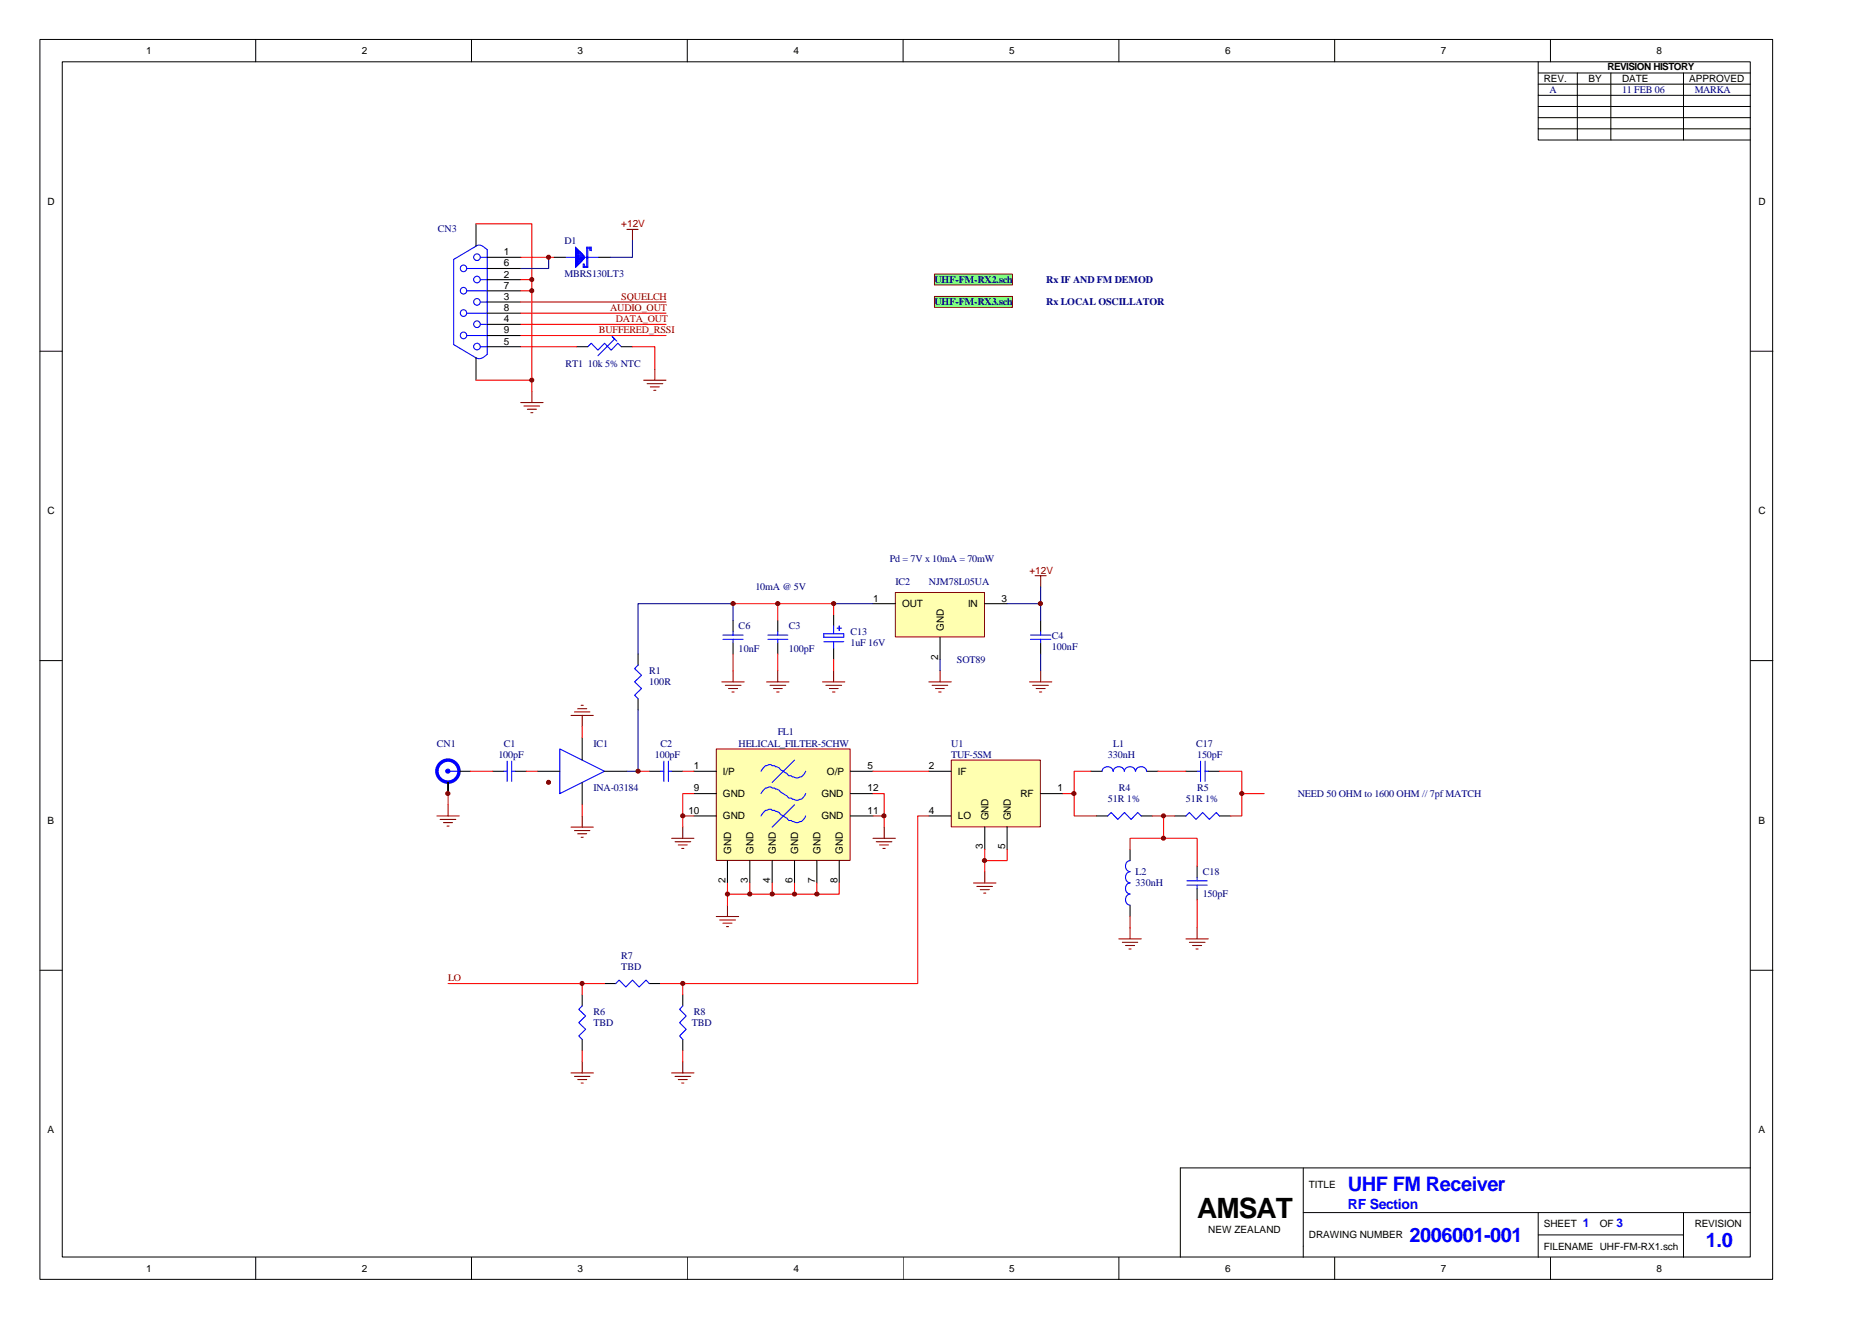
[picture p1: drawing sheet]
<svg xmlns="http://www.w3.org/2000/svg" width="297mm" height="210mm" viewBox="0 0 297 210" stroke-linecap="round" stroke-linejoin="round" font-family="sans-serif">
<g fill="none" stroke="#000" stroke-width=".16">
<path d="M6.3 6.3h275.7v197.3h-275.7zM9.9 9.8h268.6v190.2h-268.6zM40.7 6.3v3.5M75 6.3v3.5M109.3 6.3v3.5M143.7 6.3v3.5M178 6.3v3.5M212.3 6.3v3.5M244.7 9.8v5.4h33.8M244.7 15.2v3.5h33.8M244.7 18.7v1.8h33.8M244.7 11.6h33.8"/>
<path d="M244.7 16.9h33.8M246.7 6.3v3.5M251 11.6v10.7M256.3 11.6v10.7M267.8 11.6v10.7M244.7 20.5v1.8h33.8M6.3 55.9h3.6M278.5 55.9h3.6M6.3 105.1h3.6M278.5 105.1h3.6M6.3 154.4h3.6M278.5 154.4h3.6"/>
<path d="M207.3 193h71.2M207.3 185.9v14.2M244.7 193v7.1M244.7 196.5h23.1M267.8 193v7.1M278.5 185.9h-90.7v14.2M40.7 200.1v3.5M75 200.1v3.5M109.3 200.1v3.5M143.7 200.1v3.5M178 200.1v3.5M212.3 200.1v3.5"/>
<path d="M246.7 200.1v3.5"/>
</g>
<g fill="none" stroke="#000" stroke-width=".17">
<path d="M244.7 13.4h33.8M92.6 117.4v3.6M101.5 104.1v1.7M101.5 111.2v1.8M71.3 124.5v1.8M73.1 122.7h1.7M78.4 122.7h1.8M82 122.7h1.7M85.5 122.7h3.6M92.6 124.5v3.6M96.2 122.7h3.5M103.3 122.7h1.8"/>
<path d="M106.8 122.7h1.8"/>
</g>
<circle cx="71.3" cy="122.7" r="1.75" fill="none" stroke="#00f" stroke-width=".55"/>
<path d="M89.1 119.2l7.1 3.5-7.1 3.6zM101.5 105.8l-.5 .6 1.1 1.1-1.1 1 1.1 1.1-1.1 1 .5 .6M71.3 122.7h1.8M80.2 122.7h.5M80.7 121.1v3.2M81.4 122.7h.6M81.4 121.1v3.2M105.1 122.7h.5M105.6 121.1v3.2M106.3 122.7h.5M106.3 121.1v3.2" fill="none" stroke="#00f" stroke-width=".17"/>
<circle cx="71.3" cy="122.7" r=".33" fill="#00f" stroke="#00f" stroke-width=".17"/>
<path d="M92.6 115.6v1.8M71.3 126.3v1.8M74.8 122.7h3.6M83.7 122.7h1.8M92.6 128.1v1.8M101.5 122.7h1.8" fill="none" stroke="#f00" stroke-width=".17"/>
<g fill="none" stroke="#800000" stroke-width=".17">
<path d="M90.8 113.8h3.6M91.4 113.3h2.5M91.9 112.8h1.4M92.5 112.2h.3M92.6 113.8v1.8M69.5 129.9h3.6M70 130.4h2.5M70.6 130.9h1.4M71.1 131.5h.4M71.3 128.1v1.8M90.8 131.6h3.6M91.4 132.2h2.5"/>
<path d="M91.9 132.7h1.4M92.5 133.2h.3M92.6 129.9v1.7"/>
</g>
<circle cx="87.3" cy="124.5" r=".32" fill="#800000" stroke="#800000" stroke-width=".16"/>
<path d="M114 119.2h21.3v17.7h-21.3z" fill="#ffffb0"/>
<path d="M114 119.2h21.3v17.7h-21.3z" fill="none" stroke="#800000" stroke-width=".16"/>
<path d="M121.1 126.3a1.49 1.49 0 0 1 1.6-1.1l.2 .2h.3l.2 .2a1.01 1.01 0 0 1 .9 .5l.9 .5 .3 .4h.4a1.33 1.33 0 0 0 1.9-.2l.4-.5M121.1 122.7a1.49 1.49 0 0 1 1.6-1l.2 .1h.3l.2 .2a1.01 1.01 0 0 1 .9 .6l.9 .5 .3 .4h.4a1.33 1.33 0 0 0 1.9-.2l.4-.6M121.1 129.9a1.49 1.49 0 0 1 1.6-1.1l.2 .2h.3l.2 .1a1.01 1.01 0 0 1 .9 .6l.9 .5 .3 .4h.4a1.33 1.33 0 0 0 1.9-.2l.4-.5M126.4 121l-3.5 3.5M126.4 128.1l-3.5 3.5" fill="none" stroke="#00f" stroke-width=".17"/>
<path d="M110.4 122.7h3.6M110.4 126.3h3.6M110.4 129.9h3.6M115.7 137v3.5M119.3 137v3.5M122.9 137v3.5M126.4 137v3.5M130 137v3.5M133.5 137v3.5M135.3 122.7h3.6M135.3 126.3h3.6M135.3 129.9h3.6" fill="none" stroke="#000" stroke-width=".17"/>
<g fill="none" stroke="#800000" stroke-width=".17">
<path d="M106.8 133.4h3.6M107.4 134h2.5M107.9 134.5h1.4M108.5 135h.3M108.6 131.6v1.8M138.9 133.4h3.6M139.4 134h2.5M140 134.5h1.4M140.5 135h.3M140.7 131.6v1.8M114 145.9h3.5M114.5 146.4h2.5"/>
<path d="M115 146.9h1.5M115.6 147.5h.3M115.7 144.1v1.8"/>
</g>
<path d="M108.6 122.7h1.8M108.6 129.9h1.8M110.4 126.3h-1.8v5.3M138.9 126.3h1.8v5.3M138.9 129.9h1.8M115.7 140.5v3.6M119.3 140.5v1.8M122.9 140.5v1.8M126.4 140.5v1.8M130 140.5v1.8M133.5 140.5v1.8h-17.8" fill="none" stroke="#f00" stroke-width=".17"/>
<path d="M151.4 121h14.1v10.6h-14.1z" fill="#ffffb0"/>
<path d="M151.3 121h14.2v10.6h-14.2z" fill="none" stroke="#800000" stroke-width=".16"/>
<g fill="none" stroke="#000" stroke-width=".17">
<path d="M116.6 98.7v1.8M123.7 98.7v1.8M132.6 97.8v1.8M116.6 102.3v1.8M123.7 102.3v1.8M132.6 103.2v1.8M147.8 122.7h3.5M147.8 129.9h3.5M156.7 131.6v3.6M160.2 131.6v3.6M165.6 126.3h3.5M173.6 122.7h1.7"/>
<path d="M174.5 129.9h1.7M179.8 135.2v1.8M181.6 129.9h1.7M182.5 122.7h1.7M186.9 129.9h1.8M188.7 122.7h1.8M190.5 137.9v1.7M192.2 122.7h1.8M194 129.9h1.8M92.6 158.3v1.8M96.2 156.5h1.8M103.3 156.5h1.8"/>
<path d="M108.6 158.3v1.8M179.8 144.1v1.8M190.5 141.4v1.8M92.6 165.4v1.8M108.6 165.4v1.8"/>
</g>
<g fill="none" stroke="#800000" stroke-width=".17">
<path d="M114.9 108.5h3.5M115.4 109.1h2.5M115.9 109.6h1.4M116.5 110.1h.3M116.6 106.7v1.8M122 108.5h3.5M122.5 109.1h2.5M123.1 109.6h1.4M123.6 110.1h.4M123.7 106.7v1.8M130.9 108.5h3.5M131.4 109.1h2.5"/>
<path d="M132 109.6h1.3M132.5 110.1h.3M132.6 106.7v1.8M156.7 138.7v1.8M154.9 140.5h3.6M155.4 141.1h2.5M156 141.6h1.4M156.5 142.1h.3M178 149.4h3.6M178.6 150h2.4M179.1 150.5h1.4M179.6 151h.4"/>
<path d="M179.8 147.6v1.8M188.7 149.4h3.5M189.2 150h2.5M189.7 150.5h1.5M190.3 151h.3M190.5 147.6v1.8M90.8 170.7h3.6M91.4 171.3h2.5M91.9 171.8h1.4M92.5 172.4h.3M92.6 169v1.7M106.8 170.7h3.6"/>
<path d="M107.4 171.3h2.5M107.9 171.8h1.4M108.5 172.4h.3M108.6 169v1.7"/>
</g>
<g fill="none" stroke="#00f" stroke-width=".17">
<path d="M132.6 99.6v1.3M133.2 100h.7M133.5 99.6v.7M115 101.7h3.2M115 101.1h3.2M116.6 100.5v.6M116.6 101.7v.6M122.2 101.7h3.1M122.2 101.1h3.1M123.7 100.5v.6M123.7 101.7v.6M131.1 100.9h3.1v.5h-3.1z"/>
<path d="M131.1 102.1h3.1M132.6 102.1v1.1M175.3 122.7a.88 .88 0 0 1 .9-.7 .88 .88 0 0 1 .9 .7M176.2 129.9l.6-.6 1 1.1 1.1-1.1 1.1 1.1 1-1.1 .6 .6M177.1 122.7a.88 .88 0 0 1 .9-.7 .88 .88 0 0 1 .9 .7M178.9 122.7a.88 .88 0 0 1 .9-.7 .88 .88 0 0 1 .8 .7M179.8 138.7a.88 .88 0 0 0-.7 .9 .88 .88 0 0 0 .7 .9M179.8 137a.88 .88 0 0 0-.7 .8 .88 .88 0 0 0 .7 .9M180.7 122.7a.88 .88 0 0 1 .8-.7 .88 .88 0 0 1 .9 .7M188.7 129.9l.5-.6 1.1 1.1 1-1.1 1.1 1.1 1.1-1.1 .5 .6M190.5 122.7h.5M190.5 139.6v.6"/>
<path d="M191 121.1v3.2M191.7 122.7h.5M191.7 121.1v3.2M98 156.5l.5-.5 1.1 1.1 1-1.1 1.1 1.1 1.1-1.1 .5 .5M179.8 142.3a.88 .88 0 0 0-.7 .9 .88 .88 0 0 0 .7 .8M179.8 140.5a.88 .88 0 0 0-.7 .9 .88 .88 0 0 0 .7 .9M188.8 140.9h3.3M188.8 140.2h3.3M190.5 140.9v.5M92.6 160.1l-.5 .5 1.1 1.1-1.1 1 1.1 1.1-1.1 1.1 .5 .5M108.6 160.1l-.5 .5 1.1 1.1-1.1 1 1.1 1.1-1.1 1.1 .5 .5"/>
</g>
<g fill="none" stroke="#f00" stroke-width=".17">
<path d="M116.6 96.1h16v1.7M123.7 96.1v2.6M116.6 104.1v2.6M123.7 104.1v2.6M132.6 105v1.7M173.6 122.7h-2.7v7.2h3.6M179.8 135.2v-1.8h10.7v4.5M183.3 129.9h3.6M184.2 122.7h4.5M185.1 129.9v3.5M194 122.7h3.6v7.2h-1.8M197.6 126.3h3.5"/>
<path d="M71.3 156.5h21.3M96.2 156.5h-3.6v1.8M105.1 156.5h3.5v1.8M179.8 145.9v1.7M190.5 143.2v4.4M92.6 167.2v1.8M108.6 167.2v1.8"/>
</g>
<path d="M148.7 43.7h12.4v1.7h-12.4z" fill="#80ff80"/>
<path d="M148.7 43.6h12.4v1.8h-12.4z" fill="none" stroke="#800000" stroke-width=".16"/>
<path d="M148.7 47.2h12.4v1.7h-12.4z" fill="#80ff80"/>
<path d="M148.7 47.2h12.4v1.7h-12.4z" fill="none" stroke="#800000" stroke-width=".16"/>
<path d="M82.8 44.5h1.8v17.8M82.8 51.6h23.2M82.8 48.1h23.2M82.8 55.2h8.9M82.8 46.3h1.8M82.8 41h5.4M100.6 55.2h3.6v3.5M138.9 122.7h8.9M147.8 129.9h-1.8v26.6h-37.4M156.7 135.2v3.5M160.2 135.2v1.8h-3.5M169.1 126.3h1.8" fill="none" stroke="#f00" stroke-width=".17"/>
<g fill="none" stroke="#00f" stroke-width=".17">
<path d="M75.7 39.2l.5-.2 .6 .2M75.7 39.2l-3.5 2.1v13.5l3.5 2.2M76.8 39.2l.7 .5v16.7l-.7 .6M74.3 53.4h3.2M74.3 49.8h3.2M74.3 46.3h3.2M74.3 42.7h3.2M75.7 56.9l.5 .2 .6-.2M76.5 55.2h1M76.5 51.6h1M76.5 48.1h1M76.5 44.5h1"/>
<path d="M76.5 41h1M93.5 55.2l.6-.6 1 1.1 1.1-1.1 1 1.1 1.1-1.1 .5 .6M98.1 54.3l-.7-.7 .4 .3-2.7 2.7M164 101.7h3.2M164 101.1h3.2M165.6 100.5v.6M165.6 101.7v.6"/>
<circle cx="73.7" cy="46.3" r=".52"/>
<circle cx="73.7" cy="42.7" r=".52"/>
<circle cx="73.7" cy="49.8" r=".52"/>
<circle cx="73.7" cy="53.4" r=".52"/>
<circle cx="75.9" cy="51.6" r=".52"/>
<circle cx="75.9" cy="55.2" r=".52"/>
<circle cx="75.9" cy="44.5" r=".52"/>
<circle cx="75.9" cy="40.9" r=".52"/>
<circle cx="75.9" cy="48" r=".52"/>
</g>
<g fill="none" stroke="#000" stroke-width=".17">
<path d="M75.7 35.6v3.6M75.7 57v3.5M77.5 41h5.3M77.5 42.7h5.3M77.5 44.5h5.3M77.5 46.3h5.3M77.5 48.1h5.3M77.5 49.8h5.3M77.5 51.6h5.3M77.5 53.4h5.3M77.5 55.2h5.3M91.7 55.2h1.8"/>
<path d="M98.8 55.2h1.8M165.6 98.7v1.8M165.6 102.3v1.8"/>
</g>
<g fill="none" stroke="#800000" stroke-width=".17">
<path d="M99.7 36.5h1.8M100.6 36.5v1.8M104.2 58.7v1.8M82.8 64.1h3.6M83.4 64.6h2.5M83.9 65.1h1.4M84.5 65.7h.3M84.6 62.3v1.8M102.4 60.5h3.6M103 61.1h2.5M103.5 61.6h1.4M104 62.1h.4"/>
<path d="M147.8 108.5h3.5M148.3 109.1h2.5M148.8 109.6h1.4M149.4 110.1h.3M149.6 106.7v1.8"/>
</g>
<path d="M142.5 94.3h14.1v7.1h-14.1z" fill="#ffffb0"/>
<path d="M142.5 94.3h14.1v7.1h-14.1z" fill="none" stroke="#800000" stroke-width=".16"/>
<path d="M88.2 41h1.8M95.3 41h1.8M138.9 96.1h3.6M156.7 96.1h3.5M149.6 101.4v3.6" fill="none" stroke="#000" stroke-width=".17"/>
<path d="M75.7 35.6h8.9v8.9M82.8 49.8h23.2M82.8 53.4h23.2M75.7 60.5h8.9" fill="none" stroke="#f00" stroke-width=".17"/>
<path d="M164.7 91.6h1.8M165.6 91.6v1.8M163.8 108.5h3.5M164.3 109.1h2.5M164.8 109.6h1.5M165.4 110.1h.3M165.6 106.7v1.8" fill="none" stroke="#800000" stroke-width=".17"/>
<path d="M100.6 38.3v2.7h-3.5M87.3 41v1.7h-4.5M116.6 98.7v-2.6h-15.1v8M132.6 96.1h6.3M160.2 96.1h5.4M165.6 93.4v5.3M101.5 113v9.7h-1.8M149.6 105v1.7M165.6 104.1v2.6" fill="none" stroke="#000080" stroke-width=".17"/>
<g fill="none" stroke="#00f" stroke-width=".17">
<path d="M91.6 39.9h.5v2.1h-.5M91.6 39.7h.3v2.5h-.3M91.7 39.5v2.9M93.3 39.5h.8M93.5 39.3v3.3h-.7v-.6l.2 .2M93.9 39.7l.2 .2v-.6h-.8v3.3M93.9 39.3v.6M90 41h5.3M91.6 41.1h1.4M91.6 40.8h1.4M91.6 40.6h1.2v.7h-1.2M91.6 40.4h1v1.1h-1"/>
<path d="M91.6 40.2h.9v1.5h-.9M91.6 40.1h.7v1.7h-.7M92.8 42.4h.7M93 40.8l-1.4-1.5v3.3l1.4-1.5M93 40.8v.3M93 42v.6M93.3 41.1h.2M93.3 40.8h.2"/>
</g>
<g fill="#800000" stroke="#800000" stroke-width=".16">
<circle cx="71.3" cy="126.3" r=".33"/>
<circle cx="101.5" cy="122.7" r=".33"/>
<circle cx="108.6" cy="129.8" r=".33"/>
<circle cx="115.8" cy="142.3" r=".33"/>
<circle cx="119.3" cy="142.3" r=".33"/>
<circle cx="122.9" cy="142.3" r=".33"/>
<circle cx="126.4" cy="142.3" r=".33"/>
<circle cx="130" cy="142.3" r=".33"/>
<circle cx="140.6" cy="129.8" r=".33"/>
<circle cx="92.6" cy="156.5" r=".32"/>
<circle cx="108.6" cy="156.5" r=".33"/>
<circle cx="185.1" cy="129.8" r=".32"/>
<circle cx="185.1" cy="133.4" r=".32"/>
<circle cx="197.6" cy="126.3" r=".33"/>
<circle cx="132.6" cy="96" r=".33"/>
<circle cx="116.6" cy="96" r=".33"/>
<circle cx="123.8" cy="96" r=".33"/>
<circle cx="156.6" cy="136.9" r=".33"/>
<circle cx="170.9" cy="126.3" r=".33"/>
<circle cx="165.5" cy="96" r=".33"/>
<circle cx="84.6" cy="44.5" r=".32"/>
<circle cx="84.6" cy="46.3" r=".32"/>
<circle cx="84.6" cy="60.5" r=".32"/>
<circle cx="87.3" cy="40.9" r=".32"/>
</g>
<text font-size="4.5" x="190.5" y="193.8">AMSAT</text>
<g font-size="3.2" fill="#00f">
<text x="214.5" y="189.6">UHF FM Receiver</text>
<text x="224.2" y="197.6">2006001-001</text>
<text x="271.4" y="198.5">1.0</text>
</g>
<text font-size="2.2" fill="#00f" x="214.5" y="192.5">RF Section</text>
<g font-size="1.9" fill="#00f">
<text x="251.8" y="195.3">1</text>
<text x="257.2" y="195.3">3</text>
</g>
<g font-size="1.6">
<text x="23.2" y="8.6">1</text>
<text x="57.6" y="8.6">2</text>
<text x="91.9" y="8.6">3</text>
<text x="126.2" y="8.6">4</text>
<text x="160.6" y="8.6">5</text>
<text x="194.9" y="8.6">6</text>
<text x="229.2" y="8.6">7</text>
<text x="255.7" y="11.2">REVISION HISTORY</text>
<text x="263.6" y="8.6">8</text>
<text x="245.6" y="13.1">REV.</text>
<text x="252.7" y="13.1">BY</text>
<text x="258.1" y="13.1">DATE</text>
<text x="268.7" y="13.1">APPROVED</text>
<text x="7.6" y="32.6">D</text>
<text x="279.8" y="32.6">D</text>
<text x="80.2" y="40.6">1</text>
<text x="80.2" y="42.4">6</text>
<text x="80.2" y="44.2">2</text>
<text x="80.2" y="45.9">7</text>
<text x="80.2" y="47.7">3</text>
<text x="80.2" y="49.5">8</text>
<text x="80.2" y="51.3">4</text>
<text x="80.2" y="53.1">9</text>
<text x="80.2" y="54.8">5</text>
<text x="7.6" y="81.8">C</text>
<text x="279.8" y="81.8">C</text>
<text x="138.9" y="95.7">1</text>
<text x="159.3" y="95.7">3</text>
<text x="143.5" y="96.6">OUT</text>
<text x="150.2" y="100.3" transform="rotate(-90 150.2 100.3)">GND</text>
<text x="154" y="96.6">IN</text>
<text x="149.3" y="105" transform="rotate(-90 149.3 105)">2</text>
<text x="110.4" y="122.4">1</text>
<text x="110.4" y="126">9</text>
<text x="115" y="123.3">I/P</text>
<text x="131.6" y="123.3">O/P</text>
<text x="138" y="122.4">5</text>
<text x="138" y="126">12</text>
<text x="147.8" y="122.4">2</text>
<text x="152.4" y="123.3">IF</text>
<text x="168.2" y="126">1</text>
<text x="7.6" y="131.1">B</text>
<text x="109.5" y="129.5">10</text>
<text x="115" y="126.8">GND</text>
<text x="115" y="130.4">GND</text>
<text x="130.7" y="130.4">GND</text>
<text x="130.7" y="126.8">GND</text>
<text x="138" y="129.5">11</text>
<text x="147.8" y="129.5">4</text>
<text x="152.4" y="130.4">LO</text>
<text x="157.3" y="130.6" transform="rotate(-90 157.3 130.6)">GND</text>
<text x="160.8" y="130.6" transform="rotate(-90 160.8 130.6)">GND</text>
<text x="162.3" y="126.8">RF</text>
<text x="279.8" y="131.1">B</text>
<text x="116.3" y="135.9" transform="rotate(-90 116.3 135.9)">GND</text>
<text x="119.9" y="135.9" transform="rotate(-90 119.9 135.9)">GND</text>
<text x="123.4" y="135.9" transform="rotate(-90 123.4 135.9)">GND</text>
<text x="127" y="135.9" transform="rotate(-90 127 135.9)">GND</text>
<text x="130.6" y="135.9" transform="rotate(-90 130.6 135.9)">GND</text>
<text x="134.1" y="135.9" transform="rotate(-90 134.1 135.9)">GND</text>
<text x="156.4" y="135.2" transform="rotate(-90 156.4 135.2)">3</text>
<text x="159.9" y="135.2" transform="rotate(-90 159.9 135.2)">5</text>
<text x="115.4" y="140.5" transform="rotate(-90 115.4 140.5)">2</text>
<text x="119" y="140.5" transform="rotate(-90 119 140.5)">3</text>
<text x="122.6" y="140.5" transform="rotate(-90 122.6 140.5)">4</text>
<text x="126.1" y="140.5" transform="rotate(-90 126.1 140.5)">6</text>
<text x="129.7" y="140.5" transform="rotate(-90 129.7 140.5)">7</text>
<text x="133.2" y="140.5" transform="rotate(-90 133.2 140.5)">8</text>
<text x="7.6" y="180.4">A</text>
<text x="279.8" y="180.4">A</text>
<text x="208.2" y="189.1">TITLE</text>
<text x="192.2" y="196.2">NEW ZEALAND</text>
<text x="208.2" y="197.1">DRAWING NUMBER</text>
<text x="245.6" y="195.3">SHEET</text>
<text x="254.5" y="195.3">OF</text>
<text x="269.6" y="195.3">REVISION</text>
<text x="23.2" y="202.4">1</text>
<text x="57.6" y="202.4">2</text>
<text x="91.9" y="202.4">3</text>
<text x="126.2" y="202.4">4</text>
<text x="160.6" y="202.4">5</text>
<text x="194.9" y="202.4">6</text>
<text x="229.2" y="202.4">7</text>
<text x="245.6" y="198.9">FILENAME UHF-FM-RX1.sch</text>
<text x="263.6" y="202.4">8</text>
</g>
<g font-size="1.6" fill="#000080">
<text x="246.5" y="14.8">A</text>
<text x="258.1" y="14.8">11 FEB 06</text>
<text x="269.6" y="14.8">MARKA</text>
<text x="69.7" y="36.8">CN3</text>
<text x="89.8" y="38.8">D1</text>
<text x="89.8" y="44.1">MBRS130LT3</text>
<text x="148.7" y="45.1">UHF-FM-RX2.sch</text>
<text x="166.5" y="45.1">Rx IF AND FM DEMOD</text>
<text x="148.7" y="48.6">UHF-FM-RX3.sch</text>
<text x="166.5" y="48.6">Rx LOCAL OSCILLATOR</text>
<text x="90" y="58.3">RT1</text>
<text x="93.5" y="58.3">10k 5% NTC</text>
<text x="141.6" y="89.5">Pd = 7V x 10mA = 70mW</text>
<text x="120.2" y="93.9">10mA @ 5V</text>
<text x="142.5" y="93">IC2</text>
<text x="147.8" y="93">NJM78L05UA</text>
<text x="117.5" y="100.1">C6</text>
<text x="125.5" y="100.1">C3</text>
<text x="135.3" y="101">C13</text>
<text x="167.3" y="101.7">C4</text>
<text x="103.3" y="107.2">R1</text>
<text x="117.5" y="103.7">10nF</text>
<text x="125.5" y="103.7">100pF</text>
<text x="135.3" y="102.8">1uF 16V</text>
<text x="152.2" y="105.5">SOT89</text>
<text x="167.3" y="103.5">100nF</text>
<text x="103.3" y="109">100R</text>
<text x="69.5" y="118.8">CN1</text>
<text x="80.2" y="118.8">C1</text>
<text x="94.4" y="118.8">IC1</text>
<text x="105.1" y="118.8">C2</text>
<text x="117.5" y="118.8">HELICAL_FILTER-5CHW</text>
<text x="123.7" y="117">FL1</text>
<text x="151.3" y="118.8">U1</text>
<text x="177.1" y="118.8">L1</text>
<text x="190.3" y="118.8">C17</text>
<text x="79.3" y="120.6">100pF</text>
<text x="94.4" y="125.9">INA-03184</text>
<text x="104.2" y="120.6">100pF</text>
<text x="151.3" y="120.6">TUF-5SM</text>
<text x="176.2" y="120.6">330nH</text>
<text x="178" y="125.9">R4</text>
<text x="190.5" y="120.6">150pF</text>
<text x="190.5" y="125.9">R5</text>
<text x="176.2" y="127.7">51R 1%</text>
<text x="188.7" y="127.7">51R 1%</text>
<text x="206.5" y="126.8">NEED 50 OHM to 1600 OHM // 7pf MATCH</text>
<text x="180.7" y="139.2">L2</text>
<text x="180.7" y="141">330nH</text>
<text x="191.3" y="139.2">C18</text>
<text x="191.3" y="142.8">150pF</text>
<text x="98.8" y="152.6">R7</text>
<text x="98.8" y="154.4">TBD</text>
<text x="94.4" y="161.5">R6</text>
<text x="110.4" y="161.5">R8</text>
<text x="94.4" y="163.3">TBD</text>
<text x="110.1" y="163.3">TBD</text>
</g>
<g font-size="1.6" fill="#800000">
<text x="98.8" y="36.2">+12V</text>
<text x="98.8" y="47.7">SQUELCH</text>
<text x="95.3" y="53">BUFFERED_RSSI</text>
<text x="97.1" y="49.5">AUDIO_OUT</text>
<text x="98" y="51.2">DATA_OUT</text>
<text x="163.8" y="91.3">+12V</text>
<text x="71.3" y="156.1">LO</text>
</g>
</svg>
